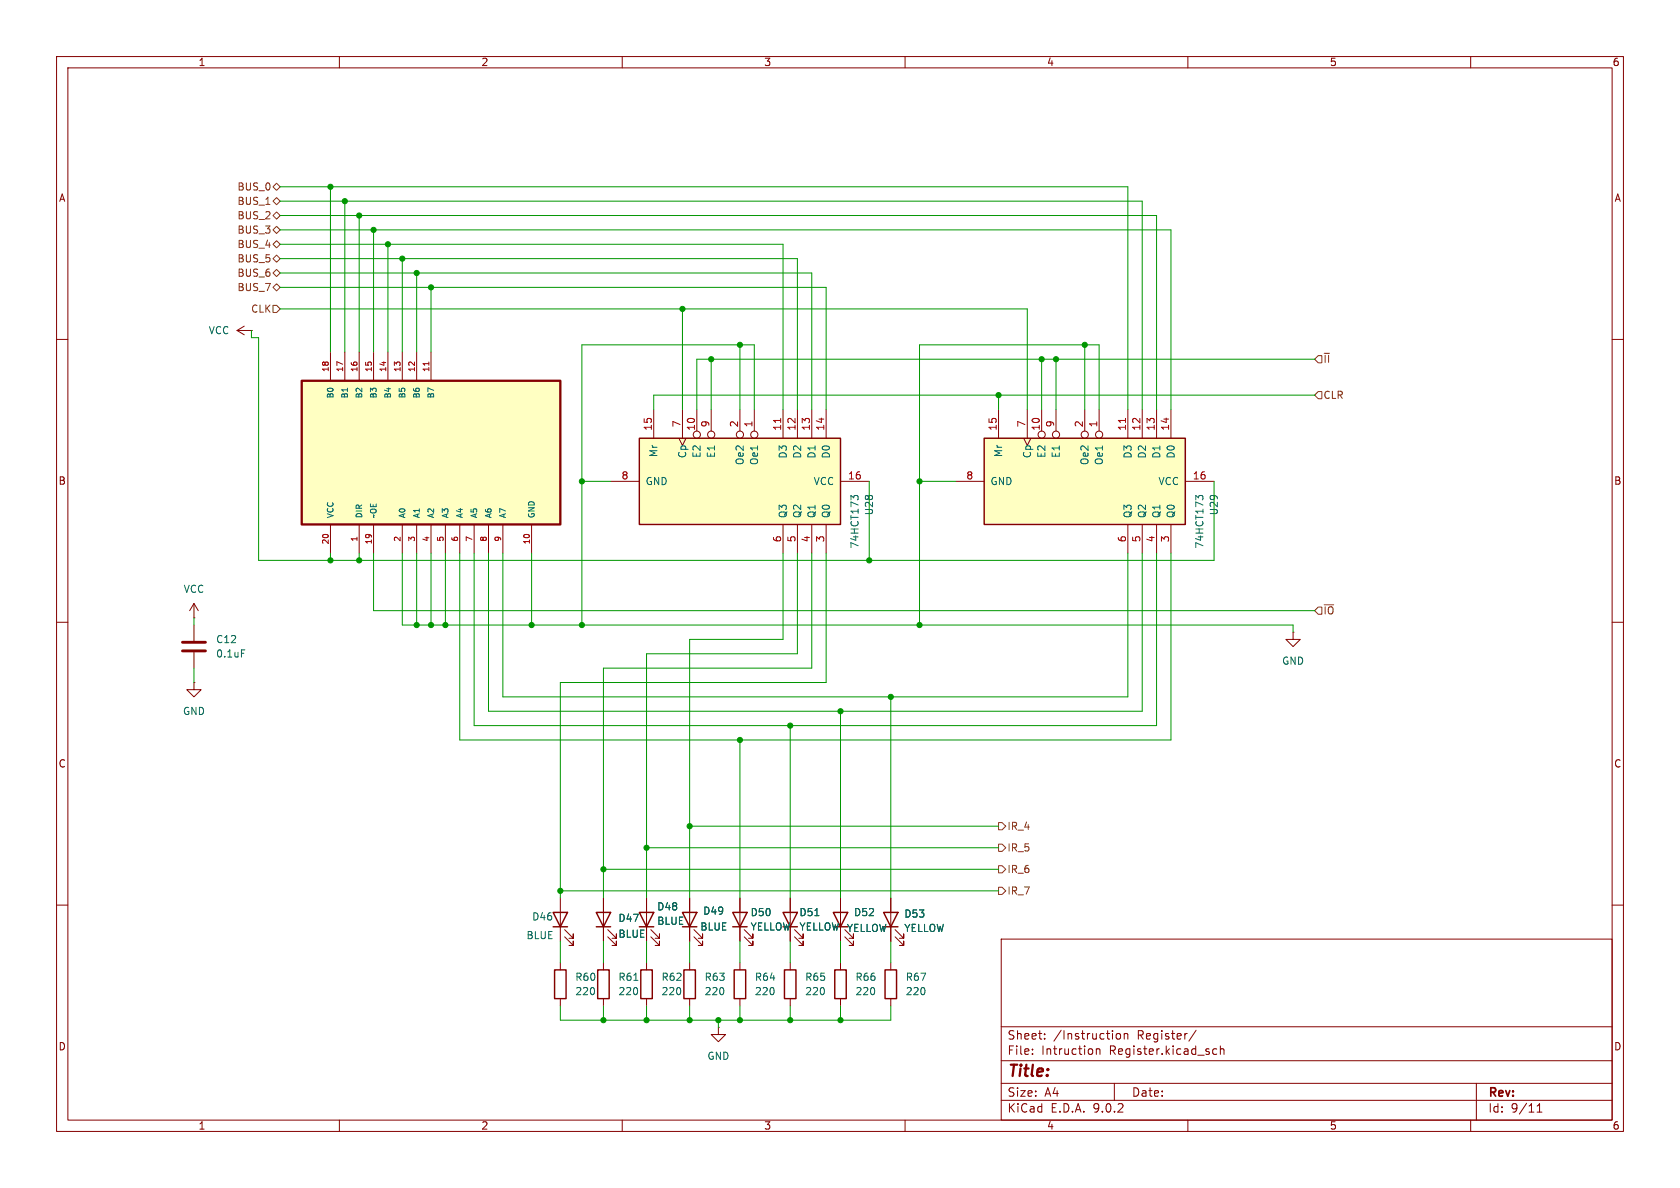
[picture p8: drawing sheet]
<svg xmlns="http://www.w3.org/2000/svg" width="297mm" height="210mm" viewBox="0 0 297 210" stroke-linecap="round" stroke-linejoin="round" font-family="sans-serif">
<g fill="none" stroke="#840000" stroke-width=".18">
<path d="M10 10h277v190h-277zM12 12h273v186h-273zM60 10v2M110 10v2M160 10v2M210 10v2M260 10v2M10 60h2M285 60h2M10 110h2M34.3 109.2h.1M34.3 106.7v2.5"/>
<path d="M34.3 110.5v2.8M34.3 115.3v2.8M34.3 106.7l-.8 1.3M34.3 106.7l.8 1.3M285 110h2M34.3 120.7v1.2h1.3l-1.3 1.3-1.3-1.3h1.3M34.3 120.7h.1M139.7 158.8v7.6M148.6 158.8v7.6M10 160h2M140.5 165.6l1.5 1.5v-.7v.7h-.8M140.5 164.3l1.5 1.6v-.8v.8h-.8"/>
<path d="M149.4 165.6l1.5 1.5v-.7v.7h-.8M149.4 164.3l1.5 1.6v-.8v.8h-.8M177 166h108v32h-108zM285 160h2M60 198v2M110 198v2M160 198v2M177 194.5h108M177 191.5h108M177 187.5h108M177 181.5h108M182.5 186.3v.1"/>
<path d="M182.5 185.5v.1M184.7 183.6v.1M184.7 182.8v.1M193.8 185.4v1M193.8 185.5l.2-.1 .4 .1 .1 .9M197 191.5v3M197.5 182.8l.3-.1 .3 .3v.4l-.3 .3-.3-.1-.2-.2v-.4zM198.7 182.8l.3-.1 .3 .1 .1 .9M198.7 182.7v1M210 198v2M211.5 182.1l-1.3 2M214.4 186.1l.3 .3 .4-.1"/>
<path d="M215.1 185.5l-.4-.1-.3 .3M215.7 185.5l.3-.1 .3 .1 .1 .9M215.7 184.9v1.5M260 198v2M261 191.5v6.5M271.7 196.6h.9M271.7 195.5l.5-.4v1.5"/>
</g>
<path d="M32.3 113.5h4M32.3 115.1h4" fill="none" stroke="#840000" stroke-width=".51"/>
<path d="M42.7 114.9h.6M144.1 161.9h.7" fill="none" stroke="#006464" stroke-width=".18"/>
<path d="M138.4 161.3h2.6l-1.3 2.5zM138.4 163.8h2.6M147.3 161.3h2.6l-1.3 2.5zM147.3 163.8h2.6" fill="none" stroke="#840000" stroke-width=".25"/>
<path d="M53.3 67.3h45.8v25.4h-45.8z" fill="#ffffc2"/>
<path d="M53.3 67.3h45.8v25.4h-45.8z" fill="none" stroke="#840000" stroke-width=".41"/>
<g fill="none" stroke="#840000" stroke-width=".18">
<path d="M58.4 62.2v5.1M61 62.2v5.1M63.5 62.2v5.1M66 62.2v5.1M68.6 62.2v5.1M71.1 62.2v5.1M73.7 62.2v5.1M76.2 62.2v5.1M58.4 92.7v5.1M63.5 92.7v5.1M66 92.7v5.1M71.1 92.7v5.1"/>
<path d="M73.7 92.7v5.1M76.2 92.7v5.1M78.7 92.7v5.1M81.3 92.7v5.1M83.8 92.7v5.1M86.4 92.7v5.1M88.9 92.7v5.1M94 92.7v5.1"/>
</g>
<path d="M75.8 64v.6" fill="none" stroke="#a90000" stroke-width=".18"/>
<path d="M113 77.5h35.6v15.2h-35.6z" fill="#ffffc2"/>
<path d="M113 77.5h35.6v15.2h-35.6zM156.2 161.3h2.5l-1.2 2.5zM156.2 163.8h2.5M156.5 171.5h2v5h-2z" fill="none" stroke="#840000" stroke-width=".25"/>
<g fill="none" stroke="#840000" stroke-width=".18">
<path d="M115.6 72.4v5.1M120 77.5l.6 1.2 .7-1.2M120.6 72.4v5.1M123.2 72.4v3.8M125.7 72.4v3.8M130.8 72.4v3.8M133.3 72.4v3.8M138.4 72.4v5.1M141 72.4v5.1M143.5 72.4v5.1M146 72.4v5.1M107.9 85.1h5.1"/>
<path d="M138.4 92.7v5.1M141 92.7v5.1M143.5 92.7v5.1M146 92.7v5.1M148.6 85.1h5.1M228.6 111.8v1.2h1.3l-1.3 1.3-1.3-1.3h1.3M228.6 111.8h.1M157.5 158.8v7.6M157.5 170.2v1.3M157.5 176.5v1.3M158.2 165.6l1.6 1.5v-.7v.7h-.8M158.2 164.3l1.6 1.6v-.8v.8h-.8"/>
<circle cx="123.2" cy="76.8" r=".63"/>
<circle cx="125.7" cy="76.8" r=".63"/>
<circle cx="130.8" cy="76.8" r=".63"/>
<circle cx="133.3" cy="76.8" r=".63"/>
</g>
<path d="M138 74v.7" fill="none" stroke="#a90000" stroke-width=".18"/>
<path d="M151.7 88.2v-.4l-.2-.2h-.5l-.1 .4-.5-.4v.8" fill="none" stroke="#006464" stroke-width=".18"/>
<path d="M174 77.5h35.5v15.2h-35.5z" fill="#ffffc2"/>
<g fill="none" stroke="#840000" stroke-width=".25">
<path d="M174 77.5h35.5v15.2h-35.5zM97.8 161.3h2.5l-1.2 2.5zM97.8 163.8h2.5M98 171.5h2.1v5h-2.1zM105.4 161.3h2.5l-1.2 2.5zM105.4 163.8h2.5M105.7 171.5h2v5h-2zM113 161.3h2.6l-1.3 2.5zM113 163.8h2.6M113.3 171.5h2v5h-2zM120.6 161.3h2.6l-1.3 2.5zM120.6 163.8h2.6"/>
<path d="M120.9 171.5h2v5h-2zM129.5 161.3h2.6l-1.3 2.5zM129.5 163.8h2.6M129.8 171.5h2v5h-2zM138.7 171.5h2v5h-2zM147.6 171.5h2v5h-2z"/>
</g>
<g fill="none" stroke="#840000" stroke-width=".18">
<path d="M41.9 58.4l1.3 .8M41.9 58.4h2.5M43.2 57.7l-1.3 .7M44.4 58.4h.1M176.5 72.4v5.1M181 77.5l.6 1.2 .6-1.2M181.6 72.4v5.1M184.1 72.4v3.8M186.7 72.4v3.8M191.8 72.4v3.8M194.3 72.4v3.8M199.4 72.4v5.1"/>
<path d="M201.9 72.4v5.1M204.5 72.4v5.1M207 72.4v5.1M168.9 85.1h5.1M199.4 92.7v5.1M201.9 92.7v5.1M204.5 92.7v5.1M207 92.7v5.1M209.5 85.1h5.1M99.1 158.8v7.6M106.7 158.8v7.6M114.3 158.8v7.6"/>
<path d="M121.9 158.8v7.6M130.8 158.8v7.6M139.7 158.8v2.5M148.6 158.8v2.5M157.5 158.8v2.5M99.1 170.2v1.3M99.1 176.5v1.3M99.8 165.6l1.5 1.5v-.7v.7h-.7M99.8 164.3l1.5 1.6v-.8v.8h-.7M106.7 170.2v1.3M106.7 176.5v1.3M107.4 165.6l1.6 1.5v-.7v.7h-.8"/>
<path d="M107.4 164.3l1.6 1.6v-.8v.8h-.8M114.3 170.2v1.3M114.3 176.5v1.3M115.1 165.6l1.5 1.5v-.7v.7h-.8M115.1 164.3l1.5 1.6v-.8v.8h-.8M121.9 170.2v1.3M121.9 176.5v1.3M122.7 165.6l1.5 1.5v-.7v.7h-.8M122.7 164.3l1.5 1.6v-.8v.8h-.8M130.8 170.2v1.3M130.8 176.5v1.3M131.6 165.6l1.5 1.5v-.7v.7h-.8"/>
<path d="M131.6 164.3l1.5 1.6v-.8v.8h-.8M139.7 163.8v2.6M139.7 170.2v1.3M139.7 176.5v1.3M148.6 163.8v2.6M148.6 170.2v1.3M148.6 176.5v1.3M157.5 163.8v2.6M127 181.6v1.3h1.3l-1.3 1.3-1.3-1.3h1.3M127 181.6h.1"/>
<circle cx="184.1" cy="76.8" r=".63"/>
<circle cx="186.7" cy="76.8" r=".63"/>
<circle cx="191.8" cy="76.8" r=".63"/>
<circle cx="194.3" cy="76.8" r=".63"/>
</g>
<path d="M199 74v.7" fill="none" stroke="#a90000" stroke-width=".18"/>
<path d="M212.7 88.2v-.4l-.3-.2h-.4l-.1 .4-.5-.4v.8M112.1 173.3h.7M144.1 161.9h.7" fill="none" stroke="#006464" stroke-width=".18"/>
<g fill="none" stroke="#725600" stroke-width=".18">
<path d="M48.3 35.6l.6-.7 .6 .7-.6 .6zM48.3 33l.6-.6 .6 .6-.6 .7zM48.3 38.1l.6-.6 .6 .6-.6 .6zM48.3 40.6l.6-.6 .6 .6-.6 .7zM48.3 45.7l.6-.6 .6 .6-.6 .7zM48.3 50.8l.6-.6 .6 .6-.6 .6zM48.3 48.3l.6-.7 .6 .7-.6 .6zM48.3 54h.6l.6 .6-.6 .6h-.6zM48.9 42.5l.6 .7-.6 .6-.6-.6zM233 62.9h.7v1.2h-.7l-.6-.6zM233 69.2h.7v1.3h-.7l-.6-.6zM234.1 62.5h1"/>
<path d="M234.3 62.8v1.3M234.9 62.8v1.3M233 107.3h.7v1.3h-.7l-.6-.6zM176.5 153h.7l.6 .7-.6 .6h-.7zM176.5 156.8h.7l.6 .7-.6 .6h-.7zM176.5 149.2h.7l.6 .7-.6 .6h-.7zM176.5 145.4h.7l.6 .7-.6 .6h-.7z"/>
</g>
<g fill="none" stroke="#009600" stroke-width=".18">
<path d="M49.5 38.1h155v34.3M49.5 35.6h152.4v36.8M49.5 33h149.9v39.4M58.4 33v29.2M61 35.6v26.6M63.5 38.1v24.1M44.4 58.4v1.3h1.3v39.4h168.9v-14M49.5 40.6h157.5v31.8M49.5 45.7h91.5v26.7M49.5 43.2h88.9v29.2M49.5 48.3h94v24.1M49.5 50.8h96.5v21.6"/>
<path d="M49.5 54.6h132.1v17.8M66 40.6v21.6M68.6 43.2v19M71.1 45.7v16.5M73.7 48.3v13.9M76.2 50.8v11.4M120.6 54.6v17.8M125.7 63.5v8.9M130.8 61v11.4M133.3 72.4v-11.4h-30.4v49.5M176.5 69.9v2.5M184.1 63.5v8.9"/>
<path d="M186.7 63.5v8.9M191.8 61v11.4M194.3 72.4v-11.4h-31.7v49.5M232.4 69.9h-116.8v2.5M232.4 63.5h-109.2v8.9M58.4 97.8v1.3M63.5 97.8v1.3M66 97.8v10.2h166.4M71.1 97.8v12.7h157.5v1.3M73.7 97.8v12.7M76.2 97.8v12.7M78.7 97.8v12.7"/>
<path d="M81.3 97.8v33h125.7v-33M83.8 97.8v30.5h120.7v-30.5M86.4 97.8v27.9h115.5v-27.9M88.9 97.8v25.4h110.5v-25.4M94 97.8v12.7M102.9 85.1h5M138.4 97.8v15.2h-16.5v45.8M141 97.8v17.8h-26.7v43.2M143.5 97.8v20.3h-36.8v40.7M146 97.8v22.9h-46.9v38.1M153.7 85.1v14M162.6 85.1h6.3"/>
<path d="M34.3 109.2v1.3M34.3 118.1v2.6M130.8 130.8v28M139.7 128.3v30.5M148.6 125.7v33.1M157.5 123.2v35.6M99.1 157.5h77.4M106.7 153.7h69.8M114.3 149.9h62.2M121.9 146.1h54.6M99.1 166.4v3.8M99.1 177.8v2.5h58.4v-2.5"/>
<path d="M106.7 166.4v3.8M106.7 177.8v2.5M114.3 166.4v3.8M114.3 177.8v2.5M121.9 166.4v3.8M121.9 177.8v2.5M130.8 166.4v3.8M130.8 177.8v2.5M139.7 166.4v3.8M139.7 177.8v2.5M148.6 166.4v3.8M148.6 177.8v2.5"/>
<path d="M157.5 166.4v3.8M127 180.3v1.3"/>
</g>
<g fill="#009600" stroke="#009600" stroke-width=".18">
<circle cx="71.1" cy="45.7" r=".46"/>
<circle cx="73.7" cy="48.3" r=".46"/>
<circle cx="120.6" cy="54.6" r=".46"/>
<circle cx="130.8" cy="61" r=".46"/>
<circle cx="106.7" cy="153.7" r=".46"/>
<circle cx="114.3" cy="149.9" r=".46"/>
<circle cx="121.9" cy="146.1" r=".46"/>
<circle cx="99.1" cy="157.5" r=".46"/>
<circle cx="130.8" cy="130.8" r=".46"/>
<circle cx="73.7" cy="110.5" r=".46"/>
<circle cx="76.2" cy="110.5" r=".46"/>
<circle cx="94" cy="110.5" r=".46"/>
<circle cx="78.7" cy="110.5" r=".46"/>
<circle cx="63.5" cy="99.1" r=".46"/>
<circle cx="58.4" cy="99.1" r=".46"/>
<circle cx="162.6" cy="85.1" r=".46"/>
<circle cx="148.6" cy="125.7" r=".46"/>
<circle cx="157.5" cy="123.2" r=".46"/>
<circle cx="139.7" cy="128.3" r=".46"/>
<circle cx="162.6" cy="110.5" r=".46"/>
<circle cx="127" cy="180.3" r=".46"/>
<circle cx="121.9" cy="180.3" r=".46"/>
<circle cx="106.7" cy="180.3" r=".46"/>
<circle cx="114.3" cy="180.3" r=".46"/>
<circle cx="139.7" cy="180.3" r=".46"/>
<circle cx="130.8" cy="180.3" r=".46"/>
<circle cx="148.6" cy="180.3" r=".46"/>
<circle cx="58.4" cy="33" r=".46"/>
<circle cx="66" cy="40.6" r=".46"/>
<circle cx="68.6" cy="43.2" r=".46"/>
<circle cx="63.5" cy="38.1" r=".46"/>
<circle cx="61" cy="35.6" r=".46"/>
<circle cx="76.2" cy="50.8" r=".46"/>
<circle cx="176.5" cy="69.9" r=".46"/>
<circle cx="184.1" cy="63.5" r=".46"/>
<circle cx="186.7" cy="63.5" r=".46"/>
<circle cx="191.8" cy="61" r=".46"/>
<circle cx="153.7" cy="99.1" r=".46"/>
<circle cx="102.9" cy="85.1" r=".46"/>
<circle cx="125.7" cy="63.5" r=".46"/>
<circle cx="102.9" cy="110.5" r=".46"/>
</g>
<text font-size="2.8" fill="#840000" x="178" y="190.9">Title:</text>
<g font-size="2.1" fill="#840000">
<text x="178" y="184">Sheet:</text>
<text x="186.2" y="184">/Instruction</text>
<text x="201.1" y="184">Register/</text>
<text x="178" y="186.7">File:</text>
<text x="184.1" y="186.7">Intruction</text>
<text x="196.2" y="186.7">Register.kicad_sch</text>
<text x="178" y="196.9">KiCad</text>
<text x="178" y="194.1">Size:</text>
<text x="184.7" y="194.1">A4</text>
<text x="185.7" y="196.9">E.D.A.</text>
<text x="193.3" y="196.9">9.0.2</text>
<text x="200" y="194.1">Date:</text>
<text x="263" y="194.3">Rev:</text>
<text x="263" y="196.9">Id:</text>
<text x="267.1" y="196.9">9/11</text>
</g>
<g font-size="1.8" fill="#840000">
<text x="35" y="11.9">1</text>
<text x="85" y="11.9">2</text>
<text x="135" y="11.9">3</text>
<text x="185" y="11.9">4</text>
<text x="235" y="11.9">5</text>
<text x="285" y="11.9">6</text>
<text x="10.3" y="35.9">A</text>
<text x="285.3" y="35.9">A</text>
<text x="10.3" y="85.9">B</text>
<text x="285.3" y="85.9">B</text>
<text x="10.3" y="135.9">C</text>
<text x="285.3" y="135.9">C</text>
<text x="10.3" y="185.9">D</text>
<text x="285.3" y="185.9">D</text>
<text x="35" y="199.9">1</text>
<text x="85" y="199.9">2</text>
<text x="135" y="199.9">3</text>
<text x="185" y="199.9">4</text>
<text x="235" y="199.9">5</text>
<text x="285" y="199.9">6</text>
</g>
<g font-size="1.8" fill="#725600">
<text x="41.9" y="33.9">BUS_0</text>
<text x="41.9" y="41.5">BUS_3</text>
<text x="41.9" y="36.4">BUS_1</text>
<text x="41.9" y="39">BUS_2</text>
<text x="41.9" y="44">BUS_4</text>
<text x="41.9" y="46.6">BUS_5</text>
<text x="41.9" y="51.7">BUS_7</text>
<text x="41.9" y="49.1">BUS_6</text>
<text x="44.3" y="55.5">CLK</text>
<text x="233.9" y="70.7">CLR</text>
<text x="233.9" y="108.8">~{IO}</text>
<text x="178" y="146.9">IR_4</text>
<text x="178" y="154.5">IR_6</text>
<text x="178" y="150.7">IR_5</text>
<text x="178" y="158.3">IR_7</text>
</g>
<g font-size="1.8" fill="#006464">
<text x="36.8" y="59.3">VCC</text>
<text x="116.4" y="80.9" transform="rotate(-90 116.4 80.9)">Mr</text>
<text x="121.5" y="81.1" transform="rotate(-90 121.5 81.1)">Cp</text>
<text x="124.1" y="81" transform="rotate(-90 124.1 81)">E2</text>
<text x="126.6" y="81" transform="rotate(-90 126.6 81)">E1</text>
<text x="131.7" y="82.3" transform="rotate(-90 131.7 82.3)">Oe2</text>
<text x="134.2" y="82.3" transform="rotate(-90 134.2 82.3)">Oe1</text>
<text x="139.3" y="81.2" transform="rotate(-90 139.3 81.2)">D3</text>
<text x="141.8" y="81.2" transform="rotate(-90 141.8 81.2)">D2</text>
<text x="144.4" y="81.2" transform="rotate(-90 144.4 81.2)">D1</text>
<text x="146.9" y="81.2" transform="rotate(-90 146.9 81.2)">D0</text>
<text x="177.4" y="80.9" transform="rotate(-90 177.4 80.9)">Mr</text>
<text x="182.5" y="81.1" transform="rotate(-90 182.5 81.1)">Cp</text>
<text x="185" y="81" transform="rotate(-90 185 81)">E2</text>
<text x="187.6" y="81" transform="rotate(-90 187.6 81)">E1</text>
<text x="192.6" y="82.3" transform="rotate(-90 192.6 82.3)">Oe2</text>
<text x="195.2" y="82.3" transform="rotate(-90 195.2 82.3)">Oe1</text>
<text x="200.3" y="81.2" transform="rotate(-90 200.3 81.2)">D3</text>
<text x="202.8" y="81.2" transform="rotate(-90 202.8 81.2)">D2</text>
<text x="205.3" y="81.2" transform="rotate(-90 205.3 81.2)">D1</text>
<text x="207.9" y="81.2" transform="rotate(-90 207.9 81.2)">D0</text>
<text x="114" y="86">GND</text>
<text x="143.7" y="86">VCC</text>
<text x="175" y="86">GND</text>
<text x="204.7" y="86">VCC</text>
<text x="139.3" y="91.7" transform="rotate(-90 139.3 91.7)">Q3</text>
<text x="141.8" y="91.7" transform="rotate(-90 141.8 91.7)">Q2</text>
<text x="144.4" y="91.7" transform="rotate(-90 144.4 91.7)">Q1</text>
<text x="146.9" y="91.7" transform="rotate(-90 146.9 91.7)">Q0</text>
<text x="154.5" y="91.2" transform="rotate(-90 154.5 91.2)">U28</text>
<text x="200.3" y="91.7" transform="rotate(-90 200.3 91.7)">Q3</text>
<text x="202.8" y="91.7" transform="rotate(-90 202.8 91.7)">Q2</text>
<text x="205.3" y="91.7" transform="rotate(-90 205.3 91.7)">Q1</text>
<text x="207.9" y="91.7" transform="rotate(-90 207.9 91.7)">Q0</text>
<text x="215.5" y="91.2" transform="rotate(-90 215.5 91.2)">U29</text>
<text x="152" y="97.1" transform="rotate(-90 152 97.1)">74HCT173</text>
<text x="213" y="97.1" transform="rotate(-90 213 97.1)">74HCT173</text>
<text x="32.4" y="105">VCC</text>
<text x="38.1" y="113.9">C12</text>
<text x="38.1" y="116.4">0.1uF</text>
<text x="226.6" y="117.7">GND</text>
<text x="32.3" y="126.6">GND</text>
<text x="116.1" y="161.1">D48</text>
<text x="124.2" y="161.9">D49</text>
<text x="93" y="166.2">BLUE</text>
<text x="94" y="162.9">D46</text>
<text x="109.2" y="163.2">D47</text>
<text x="109.2" y="166">BLUE</text>
<text x="116.1" y="163.7">BLUE</text>
<text x="123.7" y="164.7">BLUE</text>
<text x="132.6" y="164.7">YELLOW</text>
<text x="132.6" y="162.2">D50</text>
<text x="141.2" y="164.7">YELLOW</text>
<text x="141.2" y="162.2">D51</text>
<text x="149.6" y="164.9">YELLOW</text>
<text x="150.9" y="162.2">D52</text>
<text x="159.8" y="164.9">YELLOW</text>
<text x="159.8" y="162.4">D53</text>
<text x="101.6" y="173.6">R60</text>
<text x="109.2" y="173.6">R61</text>
<text x="116.8" y="173.6">R62</text>
<text x="124.5" y="173.6">R63</text>
<text x="133.4" y="173.6">R64</text>
<text x="142.2" y="173.6">R65</text>
<text x="151.1" y="173.6">R66</text>
<text x="160" y="173.6">R67</text>
<text x="101.6" y="176.1">220</text>
<text x="109.2" y="176.1">220</text>
<text x="116.8" y="176.1">220</text>
<text x="124.5" y="176.1">220</text>
<text x="133.4" y="176.1">220</text>
<text x="142.2" y="176.1">220</text>
<text x="151.1" y="176.1">220</text>
<text x="160" y="176.1">220</text>
<text x="125" y="187.6">GND</text>
</g>
<g font-size="1.8" fill="#a90000">
<text x="115.3" y="76.2" transform="rotate(-90 115.3 76.2)">15</text>
<text x="120.4" y="75.6" transform="rotate(-90 120.4 75.6)">7</text>
<text x="122.9" y="76.2" transform="rotate(-90 122.9 76.2)">10</text>
<text x="125.5" y="75.6" transform="rotate(-90 125.5 75.6)">9</text>
<text x="130.6" y="75.6" transform="rotate(-90 130.6 75.6)">2</text>
<text x="133.1" y="75.6" transform="rotate(-90 133.1 75.6)">1</text>
<text x="138.2" y="76.2" transform="rotate(-90 138.2 76.2)">11</text>
<text x="140.7" y="76.2" transform="rotate(-90 140.7 76.2)">12</text>
<text x="143.3" y="76.2" transform="rotate(-90 143.3 76.2)">13</text>
<text x="145.8" y="76.2" transform="rotate(-90 145.8 76.2)">14</text>
<text x="176.3" y="76.2" transform="rotate(-90 176.3 76.2)">15</text>
<text x="181.4" y="75.6" transform="rotate(-90 181.4 75.6)">7</text>
<text x="183.9" y="76.2" transform="rotate(-90 183.9 76.2)">10</text>
<text x="186.4" y="75.6" transform="rotate(-90 186.4 75.6)">9</text>
<text x="191.5" y="75.6" transform="rotate(-90 191.5 75.6)">2</text>
<text x="194.1" y="75.6" transform="rotate(-90 194.1 75.6)">1</text>
<text x="199.1" y="76.2" transform="rotate(-90 199.1 76.2)">11</text>
<text x="201.7" y="76.2" transform="rotate(-90 201.7 76.2)">12</text>
<text x="204.2" y="76.2" transform="rotate(-90 204.2 76.2)">13</text>
<text x="206.8" y="76.2" transform="rotate(-90 206.8 76.2)">14</text>
<text x="109.8" y="84.8">8</text>
<text x="149.8" y="84.8">16</text>
<text x="170.7" y="84.8">8</text>
<text x="210.8" y="84.8">16</text>
<text x="138.2" y="96" transform="rotate(-90 138.2 96)">6</text>
<text x="140.7" y="96" transform="rotate(-90 140.7 96)">5</text>
<text x="143.3" y="96" transform="rotate(-90 143.3 96)">4</text>
<text x="145.8" y="96" transform="rotate(-90 145.8 96)">3</text>
<text x="199.1" y="96" transform="rotate(-90 199.1 96)">6</text>
<text x="201.7" y="96" transform="rotate(-90 201.7 96)">5</text>
<text x="204.2" y="96" transform="rotate(-90 204.2 96)">4</text>
<text x="206.8" y="96" transform="rotate(-90 206.8 96)">3</text>
</g>
<g font-size="1.4" fill="#a90000">
<text x="58.2" y="65.9" transform="rotate(-90 58.2 65.9)">18</text>
<text x="60.7" y="65.9" transform="rotate(-90 60.7 65.9)">17</text>
<text x="63.2" y="65.9" transform="rotate(-90 63.2 65.9)">16</text>
<text x="65.8" y="65.9" transform="rotate(-90 65.8 65.9)">15</text>
<text x="68.3" y="65.9" transform="rotate(-90 68.3 65.9)">14</text>
<text x="70.9" y="65.9" transform="rotate(-90 70.9 65.9)">13</text>
<text x="73.4" y="65.9" transform="rotate(-90 73.4 65.9)">12</text>
<text x="75.9" y="65.9" transform="rotate(-90 75.9 65.9)">11</text>
<text x="63.2" y="95.9" transform="rotate(-90 63.2 95.9)">1</text>
<text x="70.9" y="95.9" transform="rotate(-90 70.9 95.9)">2</text>
<text x="73.4" y="95.9" transform="rotate(-90 73.4 95.9)">3</text>
<text x="75.9" y="95.9" transform="rotate(-90 75.9 95.9)">4</text>
<text x="78.5" y="95.9" transform="rotate(-90 78.5 95.9)">5</text>
<text x="81" y="95.9" transform="rotate(-90 81 95.9)">6</text>
<text x="83.6" y="95.9" transform="rotate(-90 83.6 95.9)">7</text>
<text x="86.1" y="95.9" transform="rotate(-90 86.1 95.9)">8</text>
<text x="88.6" y="95.9" transform="rotate(-90 88.6 95.9)">9</text>
<text x="58.2" y="96.3" transform="rotate(-90 58.2 96.3)">20</text>
<text x="65.8" y="96.3" transform="rotate(-90 65.8 96.3)">19</text>
<text x="93.7" y="96.3" transform="rotate(-90 93.7 96.3)">10</text>
</g>
<g font-size="1.4" fill="#006464">
<text x="59.2" y="70.6" transform="rotate(-90 59.2 70.6)">B0</text>
<text x="61.7" y="70.6" transform="rotate(-90 61.7 70.6)">B1</text>
<text x="64.2" y="70.6" transform="rotate(-90 64.2 70.6)">B2</text>
<text x="66.8" y="70.6" transform="rotate(-90 66.8 70.6)">B3</text>
<text x="69.3" y="70.6" transform="rotate(-90 69.3 70.6)">B4</text>
<text x="71.9" y="70.6" transform="rotate(-90 71.9 70.6)">B5</text>
<text x="74.4" y="70.6" transform="rotate(-90 74.4 70.6)">B6</text>
<text x="76.9" y="70.6" transform="rotate(-90 76.9 70.6)">B7</text>
<text x="59.2" y="91.7" transform="rotate(-90 59.2 91.7)">VCC</text>
<text x="64.2" y="91.7" transform="rotate(-90 64.2 91.7)">DIR</text>
<text x="66.8" y="91.7" transform="rotate(-90 66.8 91.7)">~OE</text>
<text x="71.9" y="91.7" transform="rotate(-90 71.9 91.7)">A0</text>
<text x="74.4" y="91.7" transform="rotate(-90 74.4 91.7)">A1</text>
<text x="76.9" y="91.7" transform="rotate(-90 76.9 91.7)">A2</text>
<text x="79.5" y="91.7" transform="rotate(-90 79.5 91.7)">A3</text>
<text x="82" y="91.7" transform="rotate(-90 82 91.7)">A4</text>
<text x="84.6" y="91.7" transform="rotate(-90 84.6 91.7)">A5</text>
<text x="87.1" y="91.7" transform="rotate(-90 87.1 91.7)">A6</text>
<text x="89.6" y="91.7" transform="rotate(-90 89.6 91.7)">A7</text>
<text x="94.7" y="91.7" transform="rotate(-90 94.7 91.7)">GND</text>
</g>
</svg>
